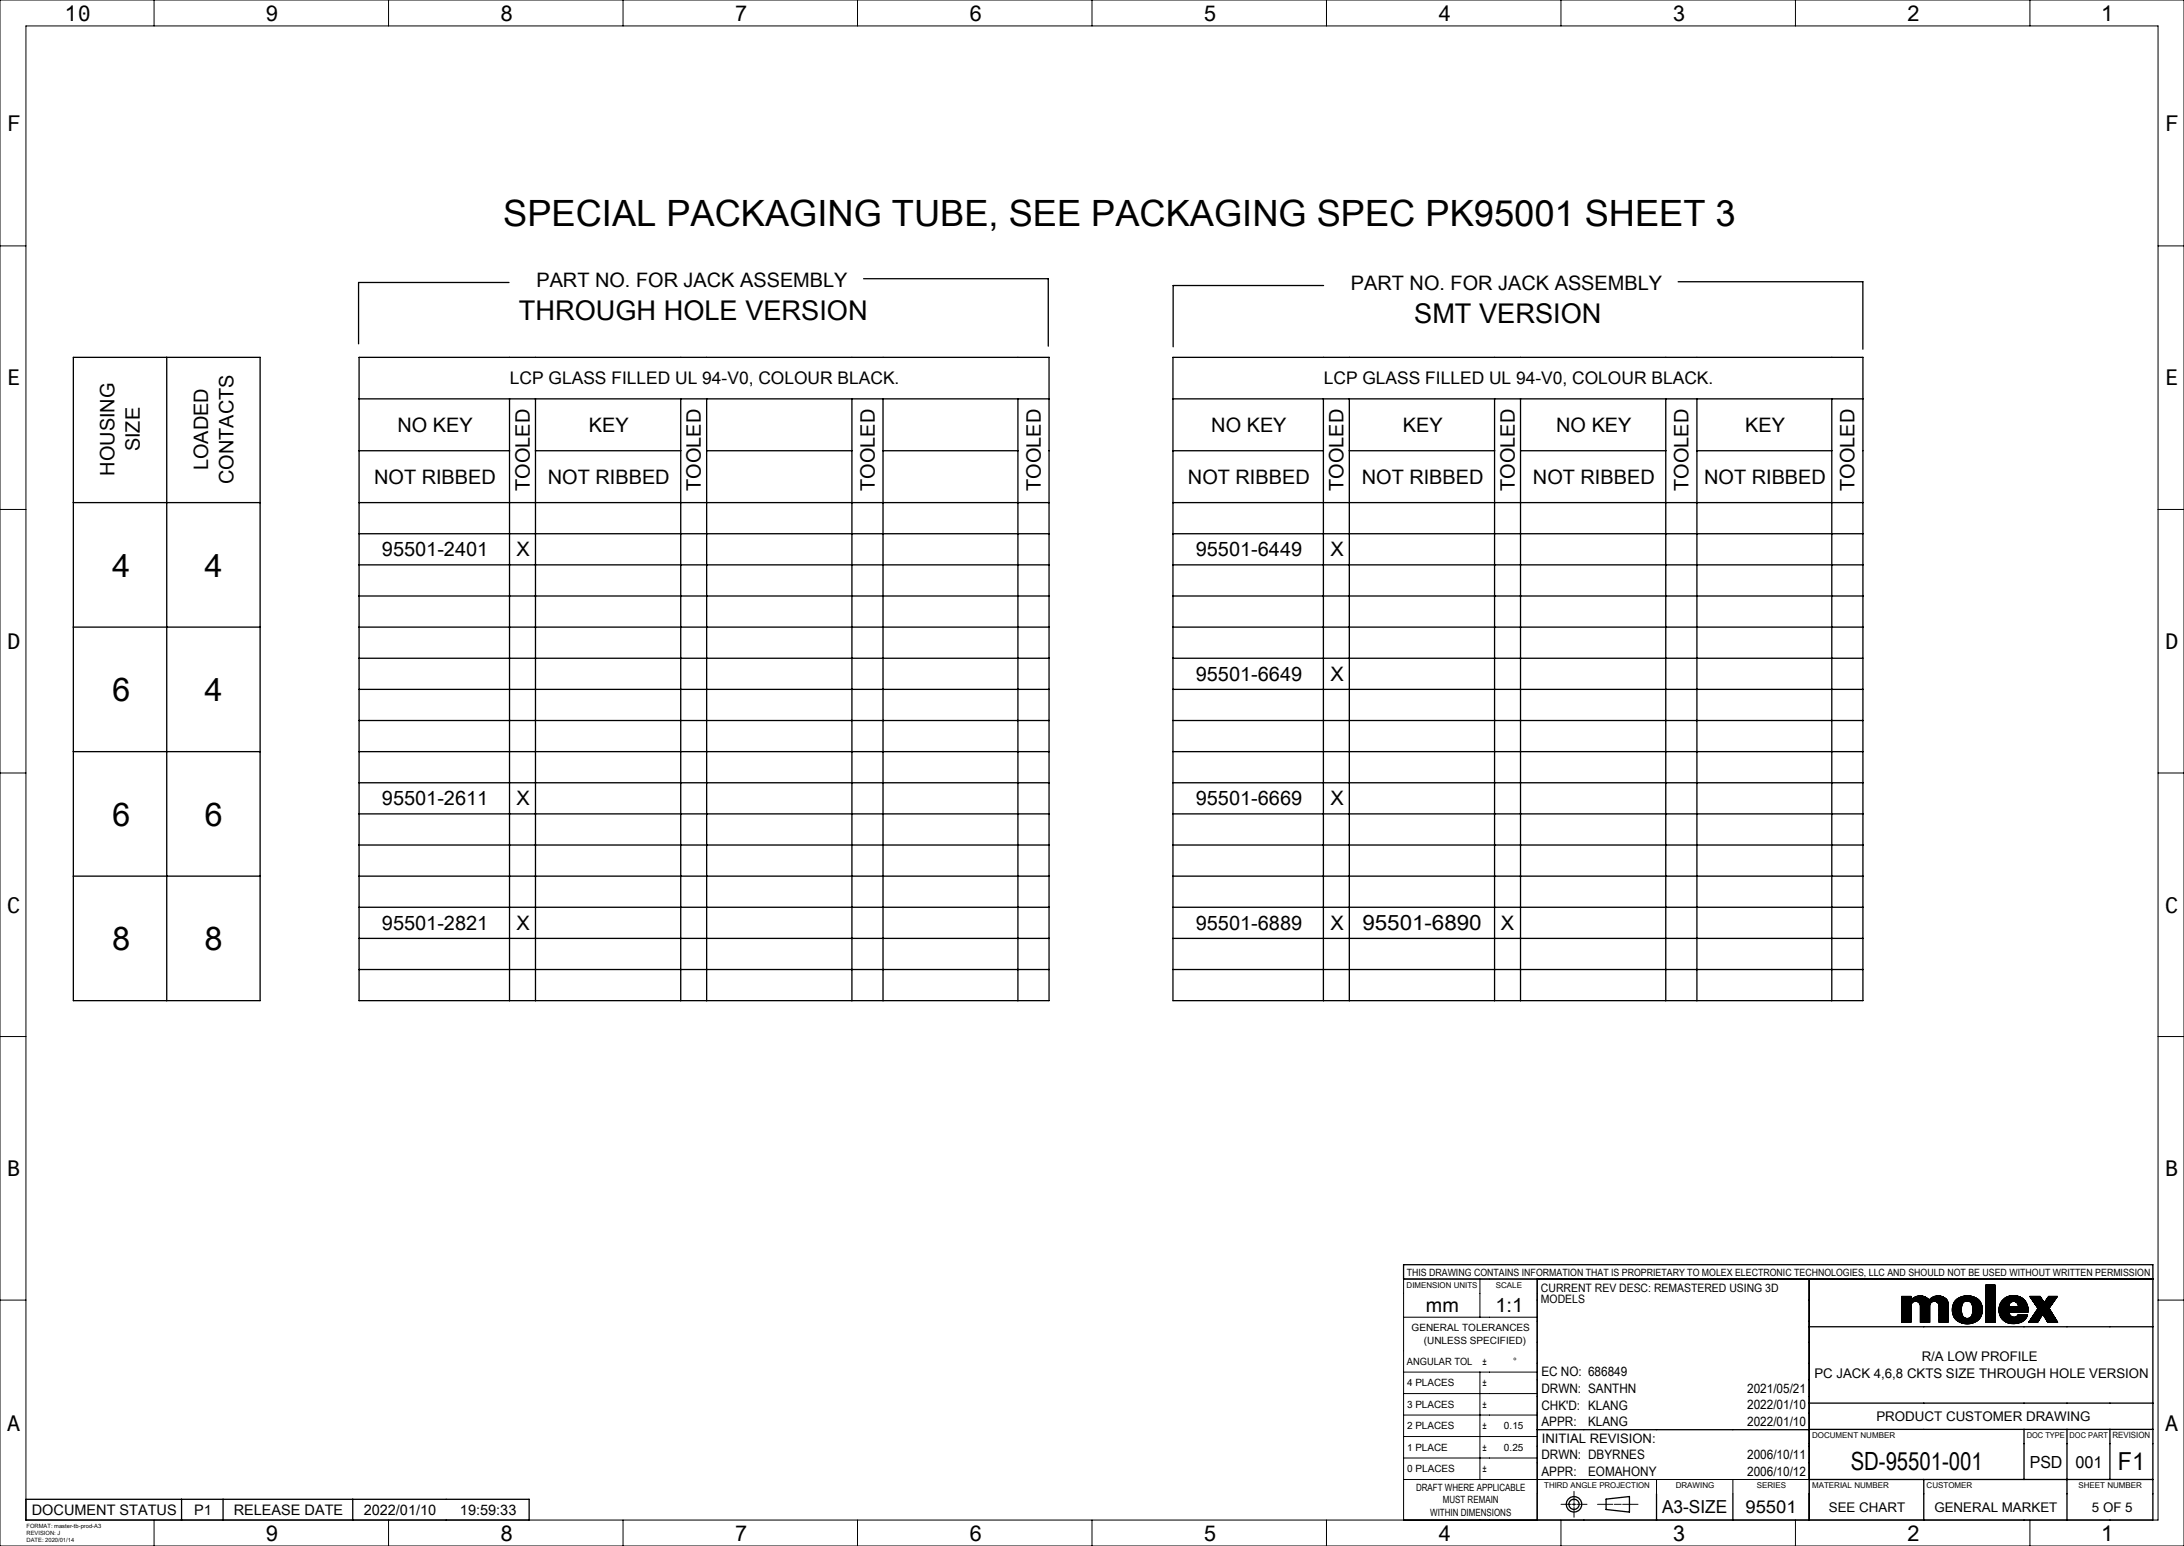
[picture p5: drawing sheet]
<svg xmlns="http://www.w3.org/2000/svg" width="421mm" height="298mm" viewBox="0 0 421 298" stroke-linecap="round" stroke-linejoin="round" font-family="sans-serif">
<g fill="none" stroke="#000" stroke-width=".19">
<path d="M0 0h421v298h-421zM5 5h411v288h-411zM29.7 0v5M74.9 0v5M120.1 0v5M165.3 0v5M210.5 0v5M255.7 0v5M300.9 0v5M346.1 0v5M391.3 0v5M0 47.4h5"/>
<path d="M416 47.4h5M0 98.2h5M416 98.2h5M0 149h5M416 149h5M0 199.8h5M416 199.8h5M0 250.6h5M270.6 253.9h25.7M285.3 246.5v7.4M366.6 249.9h1.8M366.6 249.9v5"/>
<path d="M366.6 249.9h.1M366.7 249.9l-.1 .1M366.8 249.9l-.2 .2M366.9 249.9l-.3 .3M367 249.9l-.4 .4M367.1 249.9l-.5 .5M367.2 249.9l-.6 .6M367.3 249.9l-.7 .7M367.4 249.9l-.8 .8M367.5 249.9l-.9 .9M367.6 249.9l-1 1M367.7 249.9l-1.1 1.1"/>
<path d="M367.9 249.9l-1.3 1.3M368 249.9l-1.4 1.4M368.1 249.9l-1.5 1.5M368.2 249.9l-1.6 1.6M368.3 249.9l-1.7 1.7M368.4 251.7a.89 .89 0 0 1 .9-.9 .89 .89 0 0 1 .9 .9M368.4 254.4l-.5 .5M368.4 254.3l-.6 .6M368.4 254.2l-.7 .7M368.4 254.1l-.8 .8M368.4 254l-.9 .9M368.4 253.9l-1 1"/>
<path d="M368.4 253.7l-1.2 1.2M368.4 253.6l-1.3 1.3M368.4 253.5l-1.4 1.4M368.4 253.4l-1.5 1.5M368.4 253.3l-1.6 1.6M368.4 253.2l-1.7 1.7M368.4 253.1l-1.8 1.8M368.4 253l-1.8 1.8M368.4 252.9l-1.8 1.8M368.4 252.8l-1.8 1.8M368.4 252.7l-1.8 1.9M368.4 252.7l-1.8 1.8"/>
<path d="M368.4 252.6l-1.8 1.8M368.4 252.5l-1.8 1.8M368.4 252.4l-1.8 1.8M368.4 252.2l-1.8 1.9M368.4 252.2l-1.8 1.8M368.4 252.1l-1.8 1.8M368.4 252l-1.8 1.8M368.4 251.9l-1.8 1.8M368.4 251.8l-1.8 1.8M368.4 251.7l-1.8 1.8M368.4 254.8l-.1 .1M368.4 254.7l-.2 .2"/>
<path d="M368.4 254.6l-.3 .3M368.4 254.5l-.4 .4M368.4 251.7v3.2h-1.8M368.4 249.9v.7a2.29 2.29 0 0 1 3.5 0M368.4 251.6l-1.8 1.8M368.4 250.6l-1.8 1.8M368.4 250.5l-1.8 1.8M368.4 250.4l-1.8 1.8M368.4 250.3l-1.8 1.8M368.4 250.2l-1.8 1.8M368.4 250.1l-1.8 1.8M368.4 250l-1.8 1.8"/>
<path d="M368.4 249.9l-1.8 1.8M368.4 251.5l-1.8 1.8M368.5 251.4l-1.9 1.9M368.5 251.3l-1.9 1.9M368.8 250.2l-2.2 2.2M369 250.1l-2.4 2.4M369.2 250l-2.6 2.6M369.3 249.9l-2.7 2.8M369.4 249.9l-2.8 2.8M369.5 249.9l-2.9 2.9M369.6 249.8l-3 3M369.7 249.8l-3.1 3.1"/>
<path d="M369.7 249.8l-3.1 3.2M369.8 249.8l-3.2 3.2M369.9 249.8l-3.3 3.3M370 249.8l-1.2 1.2M370.1 249.8l-1.2 1.1M370.1 251.3l1.2-1.2-1.2 1.3M370.1 249.8l-1.1 1.1M370.1 251.5l1.4-1.3-1.3 1.3M370.2 251.7v3.2M370.2 249.8l-1.1 1.1M370.2 249.8l-1 1M370.3 249.8l-1.1 1"/>
<path d="M370.4 249.8l-1.1 1M370.5 249.8l-1.1 1M370.5 249.8l-1 1.1M370.6 249.8l-1 1.1 1-1.1M370.7 249.8l-1.1 1.1M370.7 249.9l-1.1 1M370.8 249.9l-1.1 1M370.8 249.9l-1 1.1 1.1-1.1M370.9 249.9l-1.1 1.1M371 249.9l-1.1 1.2M371 250l-1.1 1.1M371.1 250l-1.2 1.1"/>
<path d="M371.1 250l-1.1 1.2M371.2 250l-1.2 1.2M371.2 250.1l-1.2 1.1M371.3 250.1l-1.2 1.2M371.4 250.1l-1.3 1.3M371.5 250.2l-1.3 1.4M371.5 250.3l-1.3 1.3M371.6 250.3l-1.4 1.4M371.6 250.3l-1.4 1.5M371.6 250.4l-1.4 1.4M371.7 250.4l-1.5 1.5M371.7 250.4l-1.5 1.6"/>
<path d="M371.8 250.5l-1.6 1.6M371.8 250.5l-1.6 1.7M371.9 250.6l-1.7 1.6M372 251.7a.89 .89 0 0 1 .9-.9 .89 .89 0 0 1 .9 .9v3.2h1.7M372 254.9h.1M372 254.8l-.1 .1M372 254.7l-.2 .2M372 254.6l-.3 .3M372 254.5l-.4 .4M372 254.4l-.5 .5M372 254.3l-.6 .6M372 254.2l-.7 .7"/>
<path d="M372 254.1l-.8 .8M372 254l-.9 .9M372 253.9l-1 1M372 253.8l-1.1 1.1M372 253.7l-1.2 1.2M372 253.5l-1.4 1.4M372 253.4l-1.5 1.5M372 253.3l-1.6 1.6M372 253.2l-1.7 1.7M372 253.1l-1.8 1.8M372 253l-1.8 1.8M372 252.9l-1.8 1.9"/>
<path d="M372 252.9l-1.8 1.8M372 252.8l-1.8 1.8M372 252.7l-1.8 1.8M372 252.6l-1.8 1.9M372 252.5l-1.8 1.8M372 252.4l-1.8 1.8M372 252.3l-1.8 1.9M372 252.3l-1.8 1.8M372 252.2l-1.8 1.8M372 252.1l-1.8 1.9M372 252l-1.8 1.9M372 252l-1.8 1.8"/>
<path d="M372 251.9l-1.8 1.8M372 251.8l-1.8 1.8M372 251.7l-1.8 1.9M372 251.7v3.2h-1.8M372 251.7l-1.8 1.8M372 251.5l-1.8 1.9M372 251.5l-1.8 1.8M372.1 251.4l-1.9 1.9M372.2 251.2l-2 2M372.3 250.2l-2.1 2.1M372.4 250.1l-2.2 2.3M372.7 250l-2.5 2.5"/>
<path d="M372.8 249.9l-2.6 2.6M372.9 249.9l-2.7 2.7M373 249.9l-2.8 2.8M373 249.8l-2.8 2.9M373.1 249.8l-2.9 3M373.2 249.8l-3 3M373.3 249.8l-3.1 3.2M373.4 249.8l-3.2 3.2M373.5 249.8l-3.3 3.3M373.6 249.8l-1.2 1.2M373.7 249.8l-1.2 1.1M373.7 249.8l-1.1 1.1"/>
<path d="M373.8 249.8l-1.1 1.1M373.8 252.1l1.5-1.5-1.5 1.6M373.8 251.9l1.4-1.4-1.4 1.4M373.9 249.8l-1.1 1M373.9 249.8l-1 1M374 249.8l-1.1 1M374 249.8l-1 1M374.1 249.8l-1 1.1M374.2 249.9l-1 1M374.3 249.9l-1.1 1M374.3 249.9l-1 1M374.4 249.9l-1.1 1"/>
<path d="M374.4 249.9l-1 1.1M374.5 250l-1.1 1M374.5 250l-1 1M374.6 250l-1.1 1.1M374.7 250l-1.1 1.1M374.7 250.1l-1.1 1.1M374.7 250.1l-1 1.2M374.8 250.1l-1.1 1.2M374.9 250.2l-1.2 1.2M375 250.2l-1.3 1.3M375 250.3l-1.2 1.2M375 250.3l-1.2 1.3"/>
<path d="M375.1 250.3l-1.3 1.3M375.1 250.4l-1.3 1.3M375.2 250.4a2.3 2.3 0 0 0-3.3 .2M375.2 250.4l.3 .8M375.2 250.4l-1.4 1.4M375.3 250.5l-1.5 1.5M375.4 250.6l-1.6 1.6M375.4 250.7l-1.6 1.6M375.4 250.8l-1.6 1.6M375.4 250.8l-1.6 1.7M375.5 250.8l-1.7 1.7M375.5 250.9l-1.7 1.7"/>
<path d="M375.5 251l-1.7 1.7M375.5 251l-1.7 1.8M375.5 251.1l-1.7 1.8M375.5 254.8l-.1 .1M375.5 254.9h.1M375.5 254.7l-.1 .2M375.5 254.7l-.2 .2M375.5 254.6l-.2 .3M375.5 254.6l-.3 .3M375.5 254.4l-.4 .5M375.5 254.4l-.5 .5M375.5 254.3l-.5 .6"/>
<path d="M375.5 254.3l-.6 .6M375.5 254.2l-.7 .7M375.5 254.1l-.7 .8M375.5 254.1l-.8 .8M375.5 254l-.9 .9M375.5 253.9l-1 1M375.5 253.8l-1 1.1M375.5 253.8l-1.1 1.1M375.5 253.7l-1.1 1.2M375.5 253.7l-1.2 1.2M375.5 253.6l-1.3 1.3M375.5 253.5l-1.4 1.4"/>
<path d="M375.5 253.4l-1.4 1.5M375.5 253.4l-1.5 1.5M375.5 253.3l-1.6 1.6M375.5 253.2l-1.6 1.7M375.5 253.2l-1.7 1.7M375.5 253.1l-1.7 1.8M375.5 253l-1.7 1.8M375.5 252.9l-1.7 1.8M375.5 252.9l-1.7 1.7M375.5 252.8l-1.7 1.8M375.5 252.8l-1.7 1.7M375.5 252.7l-1.7 1.7"/>
<path d="M375.5 252.6l-1.7 1.8M375.5 252.5l-1.7 1.8M375.5 252.5l-1.7 1.7M375.5 252.4l-1.7 1.7M375.5 252.3l-1.7 1.8M375.5 252.3l-1.7 1.7M375.5 252.2l-1.7 1.8M375.5 252.2l-1.7 1.7M375.5 252.1l-1.7 1.7M375.5 252l-1.7 1.8M375.5 251.9l-1.7 1.8M375.5 251.9l-1.7 1.7"/>
<path d="M375.5 251.8l-1.7 1.7M375.5 251.7l-1.7 1.8M375.5 251.7l-1.7 1.7M375.5 251.6l-1.7 1.8M375.5 251.5l-1.7 1.8M375.5 251.4l-1.7 1.8M375.5 251.4l-1.7 1.7M375.5 251.3l-1.7 1.8M375.5 251.3l-1.7 1.7M375.5 251.2l-1.7 1.7M375.5 251.2v3.7M376.7 253.9a3.3 3.3 0 0 0 4.4 .7"/>
<path d="M377.2 250.4l-.3 .4M377.3 254.6l1-1-1 1M377.4 250.3l-.7 .7M377.5 250.2l-.8 .9M377.7 250.1l-1.1 1.1M377.8 250.1l-1.2 1.2M377.9 250l-1.4 1.4M378 250l-1.5 1.5M378.1 252.5l-1.4 1.4M378.1 252.4l-1.4 1.5M378.1 252.3l-1.5 1.5M378.1 252.6l-1.4 1.4"/>
<path d="M378.1 252.2l-1.5 1.5M378.1 252.7l-1.3 1.3M378.1 252.8l-1.3 1.3M378.1 252.1l-1.5 1.5M378.1 252.9l-1.2 1.3M378.1 252l-1.6 1.6M378.1 253l-1.2 1.2M378.1 253.1l-1.2 1.2M378.2 251.8l-1.7 1.7M378.2 253.1l-1.2 1.2M378.2 253.2l-1.2 1.2 1.2-1.2M378.2 251.7l-1.7 1.7"/>
<path d="M378.2 249.9l-1.8 1.8M378.2 253.3l-1.1 1.1M378.2 251.6l-1.7 1.8M378.2 251.6l-1.8 1.7M378.2 253.3l-1.1 1.2M378.2 253.4l-1.1 1.1M378.3 251.5l-1.9 1.8M378.3 253.4l-1.1 1.1M378.3 249.9l-1.9 1.9M378.3 253.5l-1.1 1M378.3 253.5a.98 .98 0 0 0 .9 .6 .98 .98 0 0 0 .9-.6M378.3 251.4l-1.9 1.8"/>
<path d="M378.3 253.5l-1.1 1.1M378.3 251.3l-1.9 1.9M378.4 253.7l-1 1M378.4 253.8l-.9 .9M378.4 249.9l-2 2M378.5 253.8l-1 .9M378.5 253.8l-.9 1M378.5 249.8l-2.1 2.2M378.5 253.9l-.9 .9M378.6 249.8l-2.2 2.2M378.6 253.9l-.9 .9M378.6 254l-.9 .8"/>
<path d="M378.7 249.8l-2.4 2.3M378.7 254l-.9 .9M378.7 254l-.8 .9M378.8 254l-.9 .9M378.8 249.8l-2.5 2.4M378.8 254.1l-.8 .8M378.9 249.8l-2.6 2.5M378.9 254.1l-.9 .9M378.9 249.8l-2.6 2.6M379 254.1l-.9 .9M379 249.8l-2.7 2.6M379.1 249.8l-2.8 2.7"/>
<path d="M379.1 254.1l-.9 .9M379.1 249.8l-2.8 2.8M379.2 254.1l-.9 .9M379.2 249.8l-2.9 2.8M379.2 254.1l-.9 1M379.3 249.8l-3 2.9M379.4 249.8l-3.1 3M379.4 254.1l-1 1M379.4 254.1l-.9 1M379.5 249.8l-3.1 3.1M379.5 254.1l-1 1M379.6 249.8l-3.2 3.2"/>
<path d="M379.6 254l-1 1.1M379.7 249.8l-3.3 3.3M379.8 249.8l-1.1 1.1M379.8 253.9l-1.2 1.2M379.8 249.8l-1 1M379.9 249.8l-1 1M379.9 249.8l-.9 1M380 249.8l-.9 1M380 249.9l-.9 .9M380.1 249.9l-.9 .9M380.1 251.4a1.02 1.02 0 0 0-1.1-.6 1.02 1.02 0 0 0-.8 1l-.1 .9 .2 .8M380.1 251.4l.2 .8-.2 1.3"/>
<path d="M380.1 253.5l1.9-1.9-1.9 2M380.2 249.9l-.9 .9M380.2 249.9l-.8 .9M380.2 251.8l1.3-1.2-1.3 1.3M380.3 249.9l-.9 .9M380.3 252.4l1.5-1.4-1.5 1.5M380.3 249.9l-.8 .9M380.4 249.9l-.9 .9M380.4 250l-.8 .8M380.5 250l-.9 .8M380.5 250l-.9 .9M380.6 250l-.9 .9"/>
<path d="M380.7 250.1l-.9 .9M380.8 250.1l-.9 .9M380.9 250.2l-1 .9M380.9 250.2l-.9 .9M380.9 250.2l-.9 1M381 250.2l-1 1 1-1M381.1 250.3l-1 1M381.2 250.4l-1.1 1M381.3 250.4l-1.1 1.1M381.3 250.4l-1.1 1.2M381.3 250.5l-1.1 1.1M381.4 250.5l-1.2 1.2"/>
<path d="M381.4 250.6l-1.2 1.2M381.5 254.3l-.1 .1M381.5 250.6l-1.2 1.3M381.6 250.7l-1.3 1.3M381.6 250.7l-1.3 1.4M381.6 250.8l-1.3 1.3M381.7 250.8l-1.4 1.4M381.7 250.9l-1.4 1.4M381.7 254l-.6 .6M381.8 251a3.2 3.2 0 0 0-5.1 0 3.1 3.1 0 0 0 0 2.9M381.8 253.9l-.7 .7M381.8 251a3.1 3.1 0 0 1 0 2.9"/>
<path d="M381.8 253.9l-.8 .8M381.8 251l-1.5 1.5M381.8 251.1l-1.5 1.5M381.8 251.1l-1.5 1.6M381.9 253.8l-1 1M381.9 251.2l-1.6 1.6M381.9 253.7l-1.2 1.1M381.9 251.3l-1.6 1.6M381.9 251.3l-1.6 1.7M381.9 251.4l-1.7 1.7M381.9 253.6l-1.3 1.3M382 251.4l-1.8 1.7"/>
<path d="M382 251.5l-1.8 1.8M382 251.5l-1.8 1.9M382 253.4l-1.6 1.6M382 253.3l-1.7 1.7M382.1 251.7l-2.1 2.1M382.1 253.2l-1.8 1.8M382.1 251.7l-3.4 3.4M382.1 251.8l-3.4 3.3M382.1 253.1l-1.9 2M382.1 251.8l-3.3 3.4M382.1 253.1l-2 2M382.1 251.9l-3.2 3.3"/>
<path d="M382.1 253l-2.1 2.1M382.1 252l-3.2 3.2M382.1 252.9l-2.2 2.2M382.1 252l-3.1 3.2M382.1 252.1l-3.1 3.1M382.1 252.1l-3 3.1M382.1 252.8l-2.3 2.3M382.1 252.2l-3 3M382.1 252.7l-2.4 2.5M382.1 252.2l-2.9 3M382.2 252.7l-2.6 2.5M382.2 252.3l-2.9 2.9"/>
<path d="M382.2 252.6l-2.6 2.6M382.2 252.5l-2.7 2.7M382.2 252.5l-2.8 2.7M382.2 252.4l-2.8 2.8M382.8 247.7v7.2M382.8 247.7h1.8M382.8 247.7h.1M382.9 247.7l-.1 .1M382.9 247.7l-.1 .2M383 247.7l-.2 .2M383 247.7l-.2 .3M383.1 247.7l-.3 .3"/>
<path d="M383.2 247.7l-.4 .4M383.2 247.7l-.4 .5M383.3 247.7l-.5 .6M383.4 247.7l-.6 .6M383.5 247.7l-.7 .7M383.5 247.7l-.7 .8M383.6 247.7l-.8 .8M383.6 247.7l-.8 .9M383.7 247.7l-.9 .9M383.8 247.7l-1 1M383.9 247.7l-1.1 1.1M383.9 247.7l-1.1 1.2"/>
<path d="M384 247.7l-1.2 1.2M384.1 247.7l-1.3 1.3M384.2 247.7l-1.4 1.4M384.2 247.7l-1.4 1.5M384.4 247.7l-1.6 1.6M384.5 247.7l-1.7 1.7M384.5 247.7l-1.7 1.8M384.6 252l-1.8 1.8M384.6 251.9l-1.8 1.8M384.6 251.8l-1.8 1.9M384.6 251.7l-1.8 1.8M384.6 251.6l-1.8 1.8"/>
<path d="M384.6 251.5l-1.8 1.9M384.6 251.5l-1.8 1.8M384.6 251.4l-1.8 1.8M384.6 251.3l-1.8 1.9M384.6 251.2l-1.8 1.9M384.6 251.2l-1.8 1.8M384.6 251.1l-1.8 1.8M384.6 251l-1.8 1.8M384.6 250.9l-1.8 1.9M384.6 250.8l-1.8 1.9M384.6 250.8l-1.8 1.8M384.6 250.7l-1.8 1.8"/>
<path d="M384.6 250.6l-1.8 1.9M384.6 250.6l-1.8 1.8M384.6 250.5l-1.8 1.8M384.6 250.3l-1.8 1.9M384.6 250.3l-1.8 1.8M384.6 250.2l-1.8 1.8M384.6 250.1l-1.8 1.8M384.6 250l-1.8 1.9M384.6 250l-1.8 1.8M384.6 249.9l-1.8 1.8M384.6 249.8l-1.8 1.8M384.6 249.7l-1.8 1.9"/>
<path d="M384.6 249.7l-1.8 1.8M384.6 249.6l-1.8 1.8M384.6 249.5l-1.8 1.8M384.6 249.4l-1.8 1.9M384.6 249.3l-1.8 1.9M384.6 249.3l-1.8 1.8M384.6 249.2l-1.8 1.8M384.6 249.1l-1.8 1.9M384.6 249.1l-1.8 1.8M384.6 249l-1.8 1.8M384.6 248.8l-1.8 1.9M384.6 248.8l-1.8 1.8"/>
<path d="M384.6 248.7l-1.8 1.8M384.6 248.6l-1.8 1.8M384.6 248.5l-1.8 1.9M384.6 248.5l-1.8 1.8M384.6 248.4l-1.8 1.8M384.6 248.3l-1.8 1.8M384.6 248.2l-1.8 1.9M384.6 248.2l-1.8 1.8M384.6 248.1l-1.8 1.8M384.6 248l-1.8 1.8M384.6 247.9l-1.8 1.9M384.6 247.8l-1.8 1.8"/>
<path d="M384.6 247.7l-1.8 1.8M384.6 247.7v7.2h-1.8M384.6 254.8l-.1 .1M384.6 254.7l-.2 .2M384.6 254.6l-.2 .3M384.6 254.6l-.3 .3M384.6 254.5l-.4 .4M384.6 254.4l-.5 .5M384.6 254.3l-.6 .6M384.6 254.2l-.7 .7M384.6 254.1l-.8 .8M384.6 254l-.8 .9"/>
<path d="M384.6 254l-.9 .9M384.6 253.9l-1 1M384.6 253.8l-1.1 1.1M384.6 253.7l-1.2 1.2M384.6 253.6l-1.3 1.3M384.6 253.5l-1.4 1.4M384.6 253.4l-1.5 1.5M384.6 253.3l-1.6 1.6M384.6 253.2l-1.7 1.7M384.6 253.1l-1.8 1.8M384.6 253l-1.8 1.9M384.6 253l-1.8 1.8"/>
<path d="M384.6 252.9l-1.8 1.8M384.6 252.8l-1.8 1.9M384.6 252.7l-1.8 1.9M384.6 252.7l-1.8 1.8M384.6 252.6l-1.8 1.8M384.6 252.5l-1.8 1.8M384.6 252.4l-1.8 1.9M384.6 252.3l-1.8 1.9M384.6 252.3l-1.8 1.8M384.6 252.2l-1.8 1.8M384.6 252.1l-1.8 1.9M384.6 252.1l-1.8 1.8"/>
<path d="M385.3 252.2v.6M385.3 252.8l.4 1.1M385.7 253.9a2.64 2.64 0 0 0 2.1 1.2M386.3 254.6l1.2-1.1-1.2 1.1M386.4 250.2l-.6 .6M386.6 254.8l1.1-1.1-1.1 1.1M386.6 250.1l-.9 .9M386.7 250l-1.1 1.1M386.8 254.9l1.1-1.1-1.1 1.1M386.9 250l-1.3 1.3M387.1 249.9l-1.6 1.6M387.2 249.8l-1.7 1.8"/>
<path d="M387.3 251.7l-1.8 1.8M387.3 251.8l-1.8 1.7M387.3 252.9a.99 .99 0 0 0 .9 1M387.3 252.9l-1.4 1.4M387.3 251.8l-1.8 1.8M387.3 253l-1.3 1.3M387.3 251.6l-1.8 1.9M387.3 251.5l-1.8 1.9M387.3 253.1l-1.2 1.3M387.3 253.2l-1.2 1.2M387.3 249.8l-1.9 1.9M387.3 251.9l-1.8 1.7"/>
<path d="M387.3 251.4l-1.9 1.9M387.3 253.3l-1.1 1.2M387.4 253.3l-1.2 1.2M387.4 251.3l-2 2M387.4 253.4l-1.2 1.1M387.4 251.9l-1.8 1.8M387.4 249.8l-2 2M387.5 249.8l-2.1 2.1M387.5 253.5l-1.1 1.1M387.5 253.6l-1.1 1.1M387.5 249.8l-2.1 2.2M387.6 253.6l-1.1 1.1"/>
<path d="M387.6 251.9l-2 1.9M387.6 251.1a.9 .9 0 0 1 1-.1 .9 .9 0 0 1 .5 .9h-1.8l.1-.6zM387.6 253.7l-1.1 1M387.7 251.9l-2 2M387.7 249.8l-2.4 2.3M387.8 253.8l-1.1 1M387.8 249.7l-2.5 2.5M387.8 253.8l-1.1 1.1M387.8 251.9l-2.1 2.1 2.2-2.1M387.8 253.8l-1 1.1M387.9 249.7l-2.6 2.6M387.9 251.9l-2.1 2.1"/>
<path d="M387.9 249.7l-2.6 2.7M388 253.9l-1.1 1M388 249.7l-2.7 2.7M388 251.9l-2.2 2.2M388.1 253.9l-1.1 1.1M388.1 249.7l-2.8 2.8M388.1 251.9l-2.3 2.2M388.2 253.9l-1.1 1.1M388.2 251.9l-2.3 2.3M388.2 249.7l-2.9 2.9M388.2 249.7l-2.9 3M388.3 252.9l2.1-2.1-2.1 2.1"/>
<path d="M388.3 253.9l-1.2 1.1 1.1-1.1M388.3 251.9l-2.4 2.3M388.3 249.7l-3 3M388.3 253.9l-1.1 1.1M388.3 251.9l-1 1M388.4 249.7l-3.1 3.1M388.4 251.9l-1 1M388.5 250.9l1-.9-1 .9M388.5 249.7l-3.2 3.2M388.5 253.9l-1.3 1.1M388.5 251.9l-1.1 1M388.5 249.8l-3.2 3.1"/>
<path d="M388.6 251.9l-1.1 1M388.6 253.8l-1.3 1.3M388.6 249.8l-3.2 3.2M388.6 251.9l-1 1M388.7 249.8l-3.3 3.3M388.7 251.9l-1 1M388.7 253.7l-1.3 1.4M388.8 251.9l-1.1 1M388.8 249.8l-3.4 3.4M388.8 251.9l-1 1M388.9 249.8l-1.2 1.2M388.9 251.9l-1.1 1"/>
<path d="M388.9 249.8l-1.1 1.1M388.9 251.9l-1 1M389 249.8l-1.1 1.1M389 253.4l-.1 .2M389.1 249.9a2.76 2.76 0 0 0-3.8 2.3M389.1 249.9l.7 .3 .8 .9M389.1 251.7l1.1-1.1-1.1 1.1M389.1 249.9l-1.1 1M389.1 253.4l-1.7 1.7M389.1 252.9l1.6-1.6-1.5 1.6M389.1 249.9l-1 1M389.1 253.4l-1.6 1.7"/>
<path d="M389.2 249.9l-1 1M389.2 249.9l-.9 1M389.2 253.4l-1.7 1.7M389.3 253.4l-1.7 1.7M389.3 249.9l-.9 1M389.3 250l-.9 .9M389.4 253.4l-1.8 1.7M389.4 253.4l-1.6 1.7M389.5 250l-.9 1M389.5 253.4l-1.7 1.7M389.5 250.1l-.9 .9M389.6 253.4l-1.7 1.7"/>
<path d="M389.6 250.1l-.9 .9M389.7 250.1l-1 1M389.7 253.4l-1.7 1.7M389.7 250.2l-.9 .9M389.8 250.2l-1 .9M389.8 250.2l-1 1M389.8 253.4l-1.7 1.7M389.8 250.2l-.9 1M389.9 250.3l-1 .9M389.9 250.3l-1 1M389.9 253.4l-1.7 1.7M390 253.4l-1.7 1.7"/>
<path d="M390 250.4l-1 1 1-1M390.1 250.4l-1.1 1.1M390.1 250.5l-1.1 1M390.1 253.4l-1.7 1.7M390.1 250.5l-1.1 1.1M390.2 253.4l-1.7 1.7M390.2 250.5l-1.2 1.1M390.2 250.6l-2.2 2.3M390.3 253.4l-1.7 1.7M390.3 250.7l-2.2 2.2M390.4 250.7l-2.2 2.2M390.4 253.4l-1.7 1.7"/>
<path d="M390.4 250.8l-2 2.1M390.5 250.9l-2.1 2M390.5 253.4l-1.7 1.7M390.5 250.9l-1.9 2M390.5 253.4l-1.6 1.7M390.5 251l-1.9 1.9M390.5 254.1l-.4 .5M390.6 251l-1.9 1.9M390.6 251.1l-1.9 1.8M390.6 253.4l-1.6 1.7M390.6 251.1l.3 .7 .1 1.1h-3.7M390.6 251.1l-1.8 1.8"/>
<path d="M390.6 251.1l-1.7 1.8M390.6 251.2l-1.7 1.7M390.6 254l-.7 .7M390.6 253.4l-1.6 1.6M390.7 251.3l-1.7 1.6M390.7 253.9l-.9 .9M390.7 253.4l-1.6 1.6M390.7 251.4l-1.5 1.5M390.7 251.4l-1.4 1.5M390.8 253.7l-1.1 1.1M390.8 251.5l-1.5 1.4M390.8 253.4l-1.6 1.6"/>
<path d="M390.8 251.5l-1.4 1.4M390.8 253.7l-1.2 1.2M390.8 251.6l-1.3 1.3M390.8 253.6l-1.3 1.3M390.8 253.4l-1.5 1.6M390.8 251.6l-1.2 1.3M390.8 251.7l-1.2 1.2M390.9 253.4a2.62 2.62 0 0 1-3.1 1.7M390.9 253.4h-1.9l-.2 .3-.6 .2M390.9 251.7l-1.2 1.2M390.9 251.8l-1.1 1.1M390.9 251.9l-1 1"/>
<path d="M390.9 252l-.9 .9M390.9 252l-.8 .9M390.9 252.1l-.8 .8M390.9 252.1l-.7 .8M391 252.2l-.8 .7M391 252.2l-.7 .7M391 252.3l-.6 .6M391 252.4l-.5 .5M391 252.5l-.4 .4M391 252.5l-.3 .4M391 252.6l-.3 .3M391 252.7l-.2 .2"/>
<path d="M391 252.8l-.1 .1M391 252.8v.1M391.3 249.9h.1M391.4 249.9l-.1 .1M391.5 249.9l-.1 .1M391.6 249.9l-.2 .2M391.7 249.9l-.3 .2M391.7 249.9l-.2 .3M391.8 249.9l-.3 .3M391.9 249.9l-.4 .3M392 249.9l-.4 .4M392.1 249.9l-.5 .5"/>
<path d="M392.2 249.9l-.6 .5M392.2 249.9l-.5 .6M392.3 249.9l-.6 .6M392.4 251.5l1.2-1.1-1.2 1.2M392.5 249.9l-.7 .7M392.5 249.9l-.7 .8 .8-.8M392.6 251.8l1.2-1.1-1.2 1.2M392.6 249.9l-.8 .8M392.7 252l1.2-1.1-1.2 1.2M392.7 249.9l-.8 .8M392.8 249.9l-.9 .9 .9-.9M392.8 254.9l1-1.6 .9 1.6"/>
<path d="M392.8 254.8v.1M392.8 252.2l-1.8 2.7h1.8M392.9 249.9l-1 .9M392.9 254.7l-.2 .2M393 249.9l-1 1.1 1.1-1.1M393 254.5l-.3 .4M393.1 254.4l-.5 .5M393.1 249.9l-1.1 1.1M393.2 249.9l-1.2 1.1M393.2 254.2l-.6 .7M393.2 249.9l-1.1 1.2 1.2-1.2M393.3 249.9h-2l1.5 2.3"/>
<path d="M393.3 249.9l.7 1.2 .9-1.2h1.7M393.3 254.1l-.8 .8M393.3 249.9l-1.2 1.2M393.3 250l-1.1 1.2 1.2-1.1-1.2 1.2M393.4 250.1l-1.2 1.2M393.5 250.2l-1.2 1.2M393.5 253.7l-1.1 1.2M393.5 250.3l-1.1 1.2M393.6 253.6l-1.3 1.3M393.6 250.4l-1.2 1.2M393.6 250.5l-1.1 1.1M393.7 250.5l-1.2 1.2"/>
<path d="M393.7 253.4l-1.4 1.5M393.7 250.6l-1.1 1.2M393.8 250.7l-1.1 1.2M393.8 250.8l-1.1 1.1M393.9 250.9l-1.1 1.2M394 251l-1.2 1.2 1.2-1.2M394 251l-1.2 1.2M394 251.1l-1.3 1.3M394.1 253.8l1.2-1.2-1.2 1.2M394.2 253.9l1.2-1.1-1.2 1.2M394.4 254.3l1.2-1.2-1.2 1.2M394.5 254.6l1.3-1.2-1.2 1.2"/>
<path d="M394.7 254.9h2M394.8 254.9l1.2-1.2-1.2 1.2M394.9 249.9v.1M395 249.9l-.3 .3M395 252.2l1.7 2.7M395 252.2l-1.1 1.2M395 249.9l-.4 .5M395.1 252.3l-1.2 1.2M395.1 249.9l-.7 .6M395.1 252.4l-1.2 1.2M395.1 252.4l-1.1 1.2M395.2 252l-1.4 1.4 1.2-1.2"/>
<path d="M395.2 249.9l-.9 .8M395.2 252.4l-1.2 1.2M395.2 252.5l-1.2 1.2M395.2 252.5l-1.1 1.2M395.2 249.9l-1 1M395.3 249.9l-2.7 2.6M395.3 251.8l-3.1 3.1M395.3 252.7l-1.2 1.2M395.3 249.9l-2.8 2.8M395.4 252.8l-1.1 1.3 1.2-1.2-1.2 1.2M395.4 251.6l-3.3 3.3M395.5 249.9l-3.2 3.2"/>
<path d="M395.5 253l-1.2 1.2M395.5 249.9l-3.4 3.4M395.6 251.4l-3.5 3.5M395.6 249.9l-3.6 3.6M395.6 253.2l-1.1 1.3M395.6 249.9l-3.7 3.7M395.7 253.3l-1.2 1.2M395.7 249.9l-3.9 3.9M395.7 251.2l-3.7 3.7M395.8 249.9l-4.2 4.1M395.8 253.5l-1.2 1.2M395.8 249.9l-4.3 4.3"/>
<path d="M395.8 253.5l-1.1 1.3 1.1-1.2M395.9 251l-3.9 3.9M395.9 253.6l-1.2 1.2M395.9 253.7l-1.2 1.2M395.9 249.9l-4.6 4.6M396 249.9l-4.8 4.8M396 253.8l-1.1 1.1M396 253.9l-1 1M396.1 253.9l-1 1M396.1 249.9l-5 5M396.1 254l-.9 .9M396.1 250.6l-4.3 4.3"/>
<path d="M396.1 254l-.8 .9M396.2 249.9l-5 5M396.2 254.1l-.8 .8M396.2 254.2l-.7 .7M396.3 254.2l-.7 .7M396.3 250.4l-4.5 4.5M396.3 254.3l-.6 .6M396.3 249.9l-5 5M396.3 254.3l-.5 .6M396.4 254.4l-.5 .5M396.4 254.5l-.4 .4M396.4 250.2l-4.7 4.7"/>
<path d="M396.4 249.9l-5 5M396.4 254.5l-.3 .4M396.5 254.6l-.4 .3M396.5 249.9l-5 5M396.5 254.6l-.3 .3M396.5 254.6l-.2 .3M396.5 254.7l-.2 .2M396.6 254.7l-.2 .2M396.6 250l-4.9 4.9M396.6 254.8l-.2 .1M396.6 254.8l-.1 .1M396.6 249.9l-5 5"/>
<path d="M396.6 254.8v.1M396.6 249.9l-1.6 2.3M396.6 254.9h.1M416 250.6h5M270.6 264.5h25.7M270.6 268.6h25.7M270.6 272.8h25.7M270.6 276.9h25.7M285.3 264.5v20.7M29.7 293v5M74.9 293v5M120.1 293v5"/>
<path d="M165.3 293v5M210.5 293v5M255.7 293v5M270.6 293v-46.5h25.7v46.5M270.6 285.2h78.2v2.7M270.6 281h25.7M300.9 293v5M300.9 290h2M303.1 290h.7M303.4 287.5v1.9M303.4 289.6v.7M303.4 290.5v2"/>
<path d="M304 290h1.9M308 290h2.9M311.2 290h1.3M312.8 290h3M319.3 285.2v2.7M334 285.2v2.7M346.1 293v5M391.3 293v5"/>
</g>
<g fill="none" stroke="#000" stroke-width=".25">
<path d="M98.1 54.5h-29v11.8M166.5 53.7h35.6v13M255.1 55h-29v11.9M323.5 54.3h35.6v13M14.1 68.9h36v124h-36zM32.1 68.9v124M69.2 68.9h133v124h-133zM69.2 76.9h133M98.2 76.9v116M103.2 76.9v116M131.2 76.9v116M136.2 76.9v116"/>
<path d="M164.2 76.9v116M170.2 76.9v116M196.2 76.9v116M226.1 68.9h133v124h-133zM226.1 76.9h133M255.1 76.9v116M260.1 76.9v116M288.1 76.9v116M293.1 76.9v116M321.1 76.9v116M327.1 76.9v116M353.1 76.9v116"/>
<path d="M14.1 96.9h36M69.2 96.9h133M69.2 86.9h29M103.2 86.9h28M136.2 86.9h28M170.2 86.9h26M226.1 96.9h133M226.1 86.9h29M260.1 86.9h28M293.1 86.9h28M327.1 86.9h26M69.2 102.9h133"/>
<path d="M69.2 108.9h133M69.2 114.9h133M226.1 102.9h133M226.1 108.9h133M226.1 114.9h133M14.1 120.9h36M69.2 132.9h133M69.2 138.9h133M69.2 120.9h133M69.2 126.9h133M226.1 132.9h133M226.1 138.9h133"/>
<path d="M226.1 120.9h133M226.1 126.9h133M14.1 144.9h36M69.2 144.9h133M69.2 150.9h133M69.2 156.9h133M226.1 144.9h133M226.1 150.9h133M226.1 156.9h133M14.1 168.9h36M69.2 162.9h133M69.2 168.9h133"/>
<path d="M69.2 174.9h133M226.1 162.9h133M226.1 168.9h133M226.1 174.9h133M69.2 180.9h133M69.2 186.9h133M226.1 180.9h133M226.1 186.9h133M296.3 246.5v38.7M348.8 255.7h66.2M348.8 246.5v46.5M415 246.5h-144.4v-2.7h144.4v49.2h-118.7v-5.1"/>
<path d="M296.3 275.6h52.5M348.8 270.5h66.2M348.8 275.5h66.2M390.2 275.5v9.7M398.4 275.5v17.5M406.7 275.5v9.7M5 289h97v4h-97zM35 289v4M43 289v4M68 289v4M309.6 289l4.5-.5v3l-4.5-.5zM319.3 287.9v5.1"/>
<path d="M334 287.9v5.1M348.8 285.2h66.2M370.8 285.2v7.8"/>
<circle cx="303.4" cy="290" r="1.5"/>
<circle cx="303.4" cy="290" r="1"/>
</g>
<text font-size="7" x="97" y="43.5">SPECIAL PACKAGING TUBE, SEE PACKAGING SPEC PK95001 SHEET 3</text>
<g font-size="6.3">
<text x="21.6" y="111.1">4</text>
<text x="39.4" y="111.1">4</text>
<text x="21.6" y="135.1">6</text>
<text x="39.4" y="135.1">4</text>
<text x="21.6" y="159.1">6</text>
<text x="39.4" y="159.1">6</text>
<text x="21.6" y="183.1">8</text>
<text x="39.4" y="183.1">8</text>
</g>
<g font-size="5.2">
<text x="100" y="61.6">THROUGH HOLE VERSION</text>
<text x="272.6" y="62.2">SMT VERSION</text>
</g>
<g font-size="4.8">
<text x="356.8" y="283.4">SD-95501-001</text>
<text x="408.2" y="283.3">F1</text>
</g>
<g font-size="4.2">
<text x="12.5" y="4">10</text>
<text x="51.2" y="4">9</text>
<text x="96.4" y="4">8</text>
<text x="141.6" y="4">7</text>
<text x="186.8" y="4">6</text>
<text x="232" y="4">5</text>
<text x="277.2" y="4">4</text>
<text x="322.4" y="4">3</text>
<text x="367.6" y="4">2</text>
<text x="405" y="4">1</text>
<text x="1.4" y="25.2">F</text>
<text x="417.4" y="25.2">F</text>
<text x="1.4" y="74.3">E</text>
<text x="417.4" y="74.3">E</text>
<text x="1.4" y="125.1">D</text>
<text x="417.4" y="125.1">D</text>
<text x="1.4" y="175.9">C</text>
<text x="417.4" y="175.9">C</text>
<text x="1.4" y="226.7">B</text>
<text x="417.4" y="226.7">B</text>
<text x="1.4" y="275.8">A</text>
<text x="417.4" y="275.8">A</text>
<text x="51.2" y="297">9</text>
<text x="96.4" y="297">8</text>
<text x="141.6" y="297">7</text>
<text x="186.8" y="297">6</text>
<text x="232" y="297">5</text>
<text x="277.2" y="297">4</text>
<text x="322.4" y="297">3</text>
<text x="367.6" y="297">2</text>
<text x="405" y="297">1</text>
</g>
<text font-size="4.1" x="262.6" y="179.3">95501-6890</text>
<g font-size="3.9">
<text x="274.9" y="253">mm</text>
<text x="288.3" y="253">1:1</text>
</g>
<g font-size="3.8">
<text x="103.4" y="55.3">PART NO. FOR JACK ASSEMBLY</text>
<text x="260.4" y="55.8">PART NO. FOR JACK ASSEMBLY</text>
<text x="76.6" y="83.3">NO KEY</text>
<text x="113.5" y="83.3">KEY</text>
<text x="233.5" y="83.3">NO KEY</text>
<text x="270.4" y="83.3">KEY</text>
<text x="300" y="83.3">NO KEY</text>
<text x="336.4" y="83.3">KEY</text>
<text x="27" y="87" transform="rotate(-90 27 87)">SIZE</text>
<text x="22.1" y="91.7" transform="rotate(-90 22.1 91.7)">HOUSING</text>
<text x="40.1" y="90.6" transform="rotate(-90 40.1 90.6)">LOADED</text>
<text x="45" y="93.3" transform="rotate(-90 45 93.3)">CONTACTS</text>
<text x="72.1" y="93.3">NOT RIBBED</text>
<text x="102.1" y="94.6" transform="rotate(-90 102.1 94.6)">TOOLED</text>
<text x="105.6" y="93.3">NOT RIBBED</text>
<text x="135.1" y="94.6" transform="rotate(-90 135.1 94.6)">TOOLED</text>
<text x="168.6" y="94.6" transform="rotate(-90 168.6 94.6)">TOOLED</text>
<text x="200.6" y="94.6" transform="rotate(-90 200.6 94.6)">TOOLED</text>
<text x="229" y="93.3">NOT RIBBED</text>
<text x="259" y="94.6" transform="rotate(-90 259 94.6)">TOOLED</text>
<text x="262.5" y="93.3">NOT RIBBED</text>
<text x="292" y="94.6" transform="rotate(-90 292 94.6)">TOOLED</text>
<text x="295.5" y="93.3">NOT RIBBED</text>
<text x="325.5" y="94.6" transform="rotate(-90 325.5 94.6)">TOOLED</text>
<text x="328.5" y="93.3">NOT RIBBED</text>
<text x="357.5" y="94.6" transform="rotate(-90 357.5 94.6)">TOOLED</text>
<text x="73.6" y="107.3">95501-2401</text>
<text x="99.6" y="107.3">X</text>
<text x="230.5" y="107.3">95501-6449</text>
<text x="256.5" y="107.3">X</text>
<text x="230.5" y="131.3">95501-6649</text>
<text x="256.5" y="131.3">X</text>
<text x="73.6" y="155.3">95501-2611</text>
<text x="99.6" y="155.3">X</text>
<text x="230.5" y="155.3">95501-6669</text>
<text x="256.5" y="155.3">X</text>
<text x="73.6" y="179.3">95501-2821</text>
<text x="99.6" y="179.3">X</text>
<text x="230.5" y="179.3">95501-6889</text>
<text x="256.5" y="179.3">X</text>
<text x="289.3" y="179.3">X</text>
</g>
<text font-size="3.5" x="320.4" y="291.6">A3-SIZE</text>
<g font-size="3.4">
<text x="98.3" y="74.1">LCP GLASS FILLED UL 94-V0, COLOUR BLACK.</text>
<text x="255.2" y="74.1">LCP GLASS FILLED UL 94-V0, COLOUR BLACK.</text>
<text x="336.5" y="291.6">95501</text>
</g>
<g font-size="3.2">
<text x="391.3" y="282.9">PSD</text>
<text x="400.1" y="282.9">001</text>
</g>
<g font-size="2.8">
<text x="6.1" y="292">DOCUMENT STATUS</text>
<text x="37.4" y="292">P1</text>
<text x="45" y="292">RELEASE DATE</text>
<text x="70.1" y="292">2022/01/10</text>
<text x="88.7" y="292">19:59:33</text>
</g>
<g font-size="2.6">
<text x="370.4" y="262.4">R/A LOW PROFILE</text>
<text x="349.8" y="265.7">PC JACK 4,6,8 CKTS SIZE THROUGH HOLE VERSION</text>
<text x="361.7" y="273.9">PRODUCT CUSTOMER DRAWING</text>
<text x="352.5" y="291.4">SEE CHART</text>
<text x="372.9" y="291.4">GENERAL MARKET</text>
<text x="403.3" y="291.4">5 OF 5</text>
</g>
<g font-size="2.5">
<text x="297.1" y="265.3">EC NO: 686849</text>
<text x="297.1" y="268.5">DRWN: SANTHN</text>
<text x="336.8" y="268.5">2021/05/21</text>
<text x="297.1" y="271.7">CHK'D: KLANG</text>
<text x="297.1" y="274.9">APPR:</text>
<text x="306.1" y="274.9">KLANG</text>
<text x="336.8" y="271.7">2022/01/10</text>
<text x="336.8" y="274.9">2022/01/10</text>
<text x="297.1" y="281.3">DRWN: DBYRNES</text>
<text x="297.2" y="278.1">INITIAL REVISION:</text>
<text x="336.8" y="281.3">2006/10/11</text>
<text x="297.1" y="284.5">APPR:</text>
<text x="306.1" y="284.5">EOMAHONY</text>
<text x="336.8" y="284.5">2006/10/12</text>
</g>
<g font-size="2.2">
<text x="297" y="249">CURRENT REV DESC: REMASTERED USING 3D</text>
<text x="297" y="251.2">MODELS</text>
</g>
<g font-size="1.9">
<text x="271.2" y="245.9">THIS DRAWING CONTAINS INFORMATION THAT IS PROPRIETARY TO MOLEX ELECTRONIC TECHNOLOGIES, LLC AND SHOULD NOT BE USED WITHOUT WRITTEN PERMISSION</text>
<text x="272.1" y="256.6">GENERAL TOLERANCES</text>
<text x="271.2" y="263.1">ANGULAR TOL</text>
<text x="274.5" y="259">(UNLESS SPECIFIED)</text>
<text x="285.8" y="263.1">±</text>
<text x="291.7" y="263.1">°</text>
<text x="271.2" y="267.3">4 PLACES</text>
<text x="285.8" y="267.2">±</text>
<text x="271.2" y="271.4">3 PLACES</text>
<text x="271.2" y="275.5">2 PLACES</text>
<text x="285.8" y="271.4">±</text>
<text x="285.8" y="275.5">±</text>
<text x="289.9" y="275.5">0.15</text>
<text x="271.2" y="279.7">1 PLACE</text>
<text x="285.8" y="279.7">±</text>
<text x="289.9" y="279.7">0.25</text>
<text x="271.3" y="283.8">0 PLACES</text>
<text x="273" y="287.3">DRAFT WHERE APPLICABLE</text>
<text x="285.8" y="283.8">±</text>
<text x="275.7" y="292.2">WITHIN DIMENSIONS</text>
<text x="278.1" y="289.8">MUST REMAIN</text>
</g>
<text font-size="1.7" x="407.2" y="277.2">REVISION</text>
<g font-size="1.5">
<text x="271.1" y="248.2">DIMENSION UNITS</text>
<text x="288.3" y="248.2">SCALE</text>
<text x="349.3" y="277.2">DOCUMENT NUMBER</text>
<text x="390.7" y="277.2">DOC TYPE</text>
<text x="399" y="277.2">DOC PART</text>
<text x="297.7" y="286.9">THIRD ANGLE PROJECTION</text>
<text x="323" y="286.9">DRAWING</text>
<text x="338.6" y="286.9">SERIES</text>
<text x="349.3" y="286.8">MATERIAL NUMBER</text>
<text x="371.4" y="286.9">CUSTOMER</text>
<text x="400.7" y="286.9">SHEET NUMBER</text>
</g>
<g font-size="1.1">
<text x="5.1" y="294.5">FORMAT: master-tb-prod-A3</text>
<text x="5.1" y="295.9">REVISION: J</text>
<text x="5.1" y="297.3">DATE: 2020/01/14</text>
</g>
</svg>
